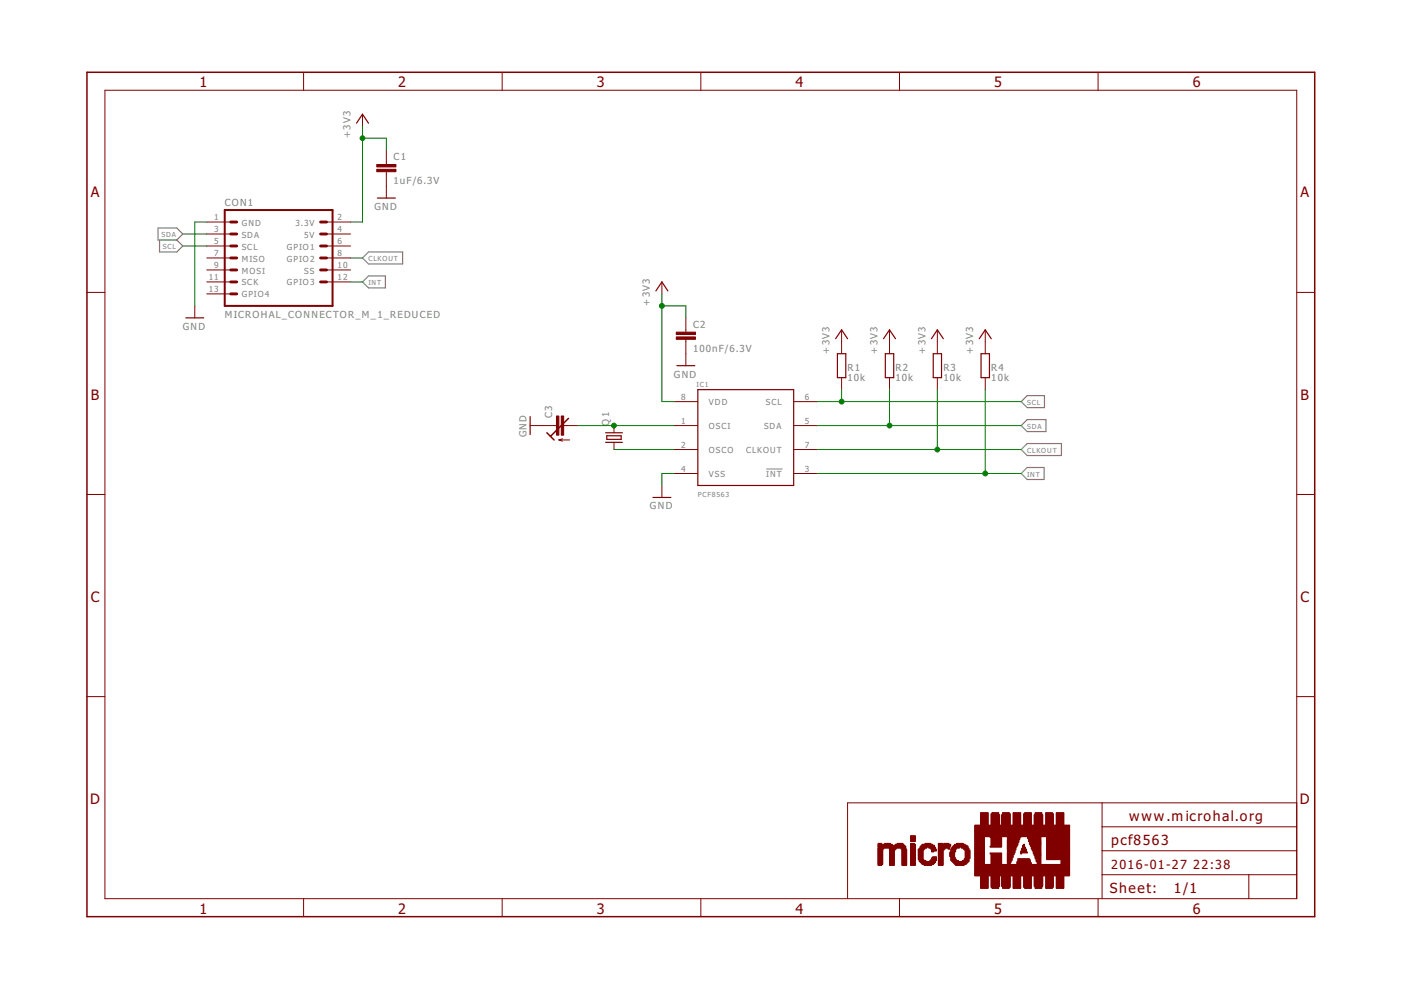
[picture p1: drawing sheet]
<svg xmlns="http://www.w3.org/2000/svg" width="297mm" height="210mm" viewBox="0 0 297 210" stroke-linecap="round" stroke-linejoin="round" font-family="sans-serif">
<path d="M162.5 99.4h3.4" fill="none" stroke="#808080" stroke-width=".21"/>
<path d="M33.5 48.3h4l1.3 1.3-1.3 1.3h-4zM33.8 50.9v2.5h3.7l1.3-1.2-1.3-1.3M76.9 59.8l1.2-1.3h3.6v2.5h-3.6zM78.1 53.4h7.3v2.6h-7.3l-1.2-1.3zM216.5 90.2l1.3-1.2h4v2.5h-4zM216.5 85.2l1.3-1.3h3.6v2.5h-3.6zM216.5 95.3l1.3-1.3h7.2v2.6h-7.2zM216.5 100.4l1.3-1.3h3.6v2.6h-3.6z" fill="none" stroke="#808080" stroke-width=".25"/>
<g fill="none" stroke="#800000" stroke-width=".21">
<path d="M22.2 19.1h252.7v171.4h-252.7zM64.4 15.3v3.8M106.5 15.3v3.8M148.6 15.3v3.8M190.7 15.3v3.8M232.8 15.3v3.8M76.9 24.2v2.6M81.9 31.8v3.1M81.9 36.4v5.6M43.8 47.1h5.1M43.8 49.6h5.1M43.8 52.2h5.1"/>
<path d="M43.8 54.7h5.1M43.8 57.2h5.1M43.8 59.8h5.1M69.2 47.1h5.1M69.2 49.6h5.1M69.2 52.2h5.1M69.2 54.7h5.1M69.2 57.2h5.1M69.2 59.8h5.1M140.3 59.8v2.5M18.4 62h3.8M41.3 64.9v2.5"/>
<path d="M43.8 62.3h5.1M145.4 67.4v3M145.4 71.9v5.6M178.4 69.9v5.1M188.6 69.9v5.1M198.7 69.9v5.1M208.9 69.9v5.1M274.9 62h3.8M112.4 90.2h5.6M118.5 93.3h2.3M118.5 93.3l.8 .2M119.3 93l-.8 .3"/>
<path d="M119.5 90.2h3.1M130.2 90.2v1.6M130.2 93.8v1.5M142.9 85.2h5.1M142.9 90.2h5.1M142.9 95.3h5.1M168.3 85.2h5.1M168.3 90.2h5.1M168.3 95.3h5.1M178.4 80.1v2.5M188.6 80.1v2.5M198.7 80.1v2.5"/>
<path d="M208.9 80.1v2.5M18.4 104.8h3.8M140.3 102.9v2.6M142.9 100.4h5.1M168.3 100.4h5.1M274.9 104.8h3.8M18.4 147.7h3.8M274.9 147.7h3.8M233.7 170.2v20.3M233.7 175.3h41.2M274.9 170.2h-95.2v20.3M64.4 190.5v3.9"/>
<path d="M106.5 190.5v3.9M148.6 190.5v3.9M190.7 190.5v3.9M232.8 190.5v3.9M233.7 185.5h41.2M233.7 180.4h41.2M264.8 185.5v5"/>
</g>
<path d="M18.4 15.3h260.3v179.1h-260.3zM116 91.8l1.5 1.5M120.5 88.7l-3.8 3.8" fill="none" stroke="#800000" stroke-width=".32"/>
<g fill="#800000" stroke="#800000" stroke-width=".21">
<path d="M207.9 188.2h1.6v.2h-1.6z"/>
<path d="M210.3 188.2h1.5v.2h-1.5z"/>
<path d="M212.6 188.2h1.4v.2h-1.4z"/>
<path d="M214.8 188.2h1.6v.2h-1.6z"/>
<path d="M217.2 188.2h1.5v.2h-1.5z"/>
<path d="M219.5 188.2h1.4v.2h-1.4z"/>
<path d="M221.7 188.2h1.4v.2h-1.4z"/>
<path d="M223.9 188.2h1.7v.2h-1.7z"/>
<path d="M207.9 187.9h1.6v.3h-1.6z"/>
<path d="M210.1 187.9h1.6v.3h-1.6z"/>
<path d="M212.6 187.9h1.6v.3h-1.6z"/>
<path d="M214.8 187.9h1.6v.3h-1.6z"/>
<path d="M217 187.9h1.7v.3h-1.7z"/>
<path d="M219.5 187.9h1.4v.3h-1.4z"/>
<path d="M221.7 187.9h1.6v.3h-1.6z"/>
<path d="M223.9 187.9h1.7v.3h-1.7z"/>
<path d="M207.9 187.7h1.6v.3h-1.6z"/>
<path d="M210.1 187.7h1.8v.3h-1.8z"/>
<path d="M212.4 187.7h1.8v.3h-1.8z"/>
<path d="M214.8 187.7h1.6v.3h-1.6z"/>
<path d="M217 187.7h1.7v.3h-1.7z"/>
<path d="M219.3 187.7h1.8v.3h-1.8z"/>
<path d="M221.7 187.7h1.6v.3h-1.6z"/>
<path d="M223.9 187.7h1.7v.3h-1.7z"/>
<path d="M207.9 187.5h1.6v.2h-1.6z"/>
<path d="M210.1 187.5h1.8v.2h-1.8z"/>
<path d="M212.4 187.5h1.8v.2h-1.8z"/>
<path d="M214.8 187.5h1.6v.2h-1.6z"/>
<path d="M217 187.5h1.7v.2h-1.7z"/>
<path d="M219.3 187.5h1.8v.2h-1.8z"/>
<path d="M221.7 187.5h1.6v.2h-1.6z"/>
<path d="M223.9 187.5h1.7v.2h-1.7z"/>
<path d="M207.9 187.3h1.6v.3h-1.6z"/>
<path d="M210.1 187.3h1.8v.3h-1.8z"/>
<path d="M212.4 187.3h1.8v.3h-1.8z"/>
<path d="M214.8 187.3h1.6v.3h-1.6z"/>
<path d="M217 187.3h1.7v.3h-1.7z"/>
<path d="M219.3 187.3h1.8v.3h-1.8z"/>
<path d="M221.7 187.3h1.6v.3h-1.6z"/>
<path d="M223.9 187.3h1.7v.3h-1.7z"/>
<path d="M207.9 187.1h1.6v.2h-1.6z"/>
<path d="M210.1 187.1h1.8v.2h-1.8z"/>
<path d="M212.4 187.1h1.8v.2h-1.8z"/>
<path d="M214.8 187.1h1.6v.2h-1.6z"/>
<path d="M217 187.1h1.7v.2h-1.7z"/>
<path d="M219.3 187.1h1.8v.2h-1.8z"/>
<path d="M221.7 187.1h1.6v.2h-1.6z"/>
<path d="M223.9 187.1h1.7v.2h-1.7z"/>
<path d="M207.9 186.9h1.6v.2h-1.6z"/>
<path d="M210.1 186.9h1.8v.2h-1.8z"/>
<path d="M212.4 186.9h1.8v.2h-1.8z"/>
<path d="M214.8 186.9h1.6v.2h-1.6z"/>
<path d="M217 186.9h1.7v.2h-1.7z"/>
<path d="M219.3 186.9h1.8v.2h-1.8z"/>
<path d="M221.7 186.9h1.6v.2h-1.6z"/>
<path d="M223.9 186.9h1.7v.2h-1.7z"/>
<path d="M207.9 186.7h1.6v.2h-1.6z"/>
<path d="M210.1 186.7h1.8v.2h-1.8z"/>
<path d="M212.4 186.7h1.8v.2h-1.8z"/>
<path d="M214.8 186.7h1.6v.2h-1.6z"/>
<path d="M217 186.7h1.7v.2h-1.7z"/>
<path d="M219.3 186.7h1.8v.2h-1.8z"/>
<path d="M221.7 186.7h1.6v.2h-1.6z"/>
<path d="M223.9 186.7h1.7v.2h-1.7z"/>
<path d="M207.9 186.5h1.6v.2h-1.6z"/>
<path d="M210.1 186.5h1.8v.2h-1.8z"/>
<path d="M212.4 186.5h1.8v.2h-1.8z"/>
<path d="M214.8 186.5h1.6v.2h-1.6z"/>
<path d="M217 186.5h1.7v.2h-1.7z"/>
<path d="M219.3 186.5h1.8v.2h-1.8z"/>
<path d="M221.7 186.5h1.6v.2h-1.6z"/>
<path d="M223.9 186.5h1.7v.2h-1.7z"/>
<path d="M207.9 186.3h1.6v.2h-1.6z"/>
<path d="M210.1 186.3h1.8v.2h-1.8z"/>
<path d="M212.4 186.3h1.8v.2h-1.8z"/>
<path d="M214.8 186.3h1.6v.2h-1.6z"/>
<path d="M217 186.3h1.7v.2h-1.7z"/>
<path d="M219.3 186.3h1.8v.2h-1.8z"/>
<path d="M221.7 186.3h1.6v.2h-1.6z"/>
<path d="M223.9 186.3h1.7v.2h-1.7z"/>
<path d="M207.9 186.1h1.6v.2h-1.6z"/>
<path d="M210.1 186.1h1.8v.2h-1.8z"/>
<path d="M212.4 186.1h1.8v.2h-1.8z"/>
<path d="M214.8 186.1h1.6v.2h-1.6z"/>
<path d="M217 186.1h1.7v.2h-1.7z"/>
<path d="M219.3 186.1h1.8v.2h-1.8z"/>
<path d="M221.7 186.1h1.6v.2h-1.6z"/>
<path d="M223.9 186.1h1.7v.2h-1.7z"/>
<path d="M207.9 185.9h1.6v.2h-1.6z"/>
<path d="M210.1 185.9h1.8v.2h-1.8z"/>
<path d="M212.4 185.9h1.8v.2h-1.8z"/>
<path d="M214.8 185.9h1.6v.2h-1.6z"/>
<path d="M217 185.9h1.7v.2h-1.7z"/>
<path d="M219.3 185.9h1.8v.2h-1.8z"/>
<path d="M221.7 185.9h1.6v.2h-1.6z"/>
<path d="M223.9 185.9h1.7v.2h-1.7z"/>
<path d="M207.9 185.7h1.6v.2h-1.6z"/>
<path d="M210.1 185.7h1.8v.2h-1.8z"/>
<path d="M212.4 185.7h1.8v.2h-1.8z"/>
<path d="M214.8 185.7h1.6v.2h-1.6z"/>
<path d="M217 185.7h1.7v.2h-1.7z"/>
<path d="M219.3 185.7h1.8v.2h-1.8z"/>
<path d="M221.7 185.7h1.6v.2h-1.6z"/>
<path d="M223.9 185.7h1.7v.2h-1.7z"/>
<path d="M206.7 185.5h20.1v.2h-20.1z"/>
<path d="M206.7 185.3h20.1v.2h-20.1z"/>
<path d="M206.7 185.1h20.1v.2h-20.1z"/>
<path d="M206.7 184.9h20.1v.2h-20.1z"/>
<path d="M206.7 184.7h20.1v.2h-20.1z"/>
<path d="M206.7 184.5h20.1v.2h-20.1z"/>
<path d="M206.7 184.3h20.1v.2h-20.1z"/>
<path d="M206.7 184.1h20.1v.2h-20.1z"/>
<path d="M206.7 183.9h20.1v.2h-20.1z"/>
<path d="M206.7 183.7h20.1v.2h-20.1z"/>
<path d="M206.7 183.5h20.1v.2h-20.1z"/>
<path d="M186.2 183.3h.8v.2h-.8z"/>
<path d="M188.6 183.3h1v.2h-1z"/>
<path d="M191.2 183.3h1v.2h-1z"/>
<path d="M193.1 183.3h1v.2h-1z"/>
<path d="M195.9 183.3h1.6v.2h-1.6z"/>
<path d="M198.9 183.3h1.1v.2h-1.1z"/>
<path d="M202.6 183.3h1.8v.2h-1.8z"/>
<path d="M206.7 183.3h20.1v.2h-20.1z"/>
<path d="M186.1 183.1h1.1v.2h-1.1z"/>
<path d="M188.6 183.1h1v.2h-1z"/>
<path d="M191.2 183.1h1v.2h-1z"/>
<path d="M193.1 183.1h1v.2h-1z"/>
<path d="M195.5 183.1h2.5v.2h-2.5z"/>
<path d="M198.9 183.1h1.1v.2h-1.1z"/>
<path d="M202.4 183.1h2.5v.2h-2.5z"/>
<path d="M206.7 183.1h2v.2h-2z"/>
<path d="M210.1 183.1h2.3v.2h-2.3z"/>
<path d="M213.6 183.1h.6v.2h-.6z"/>
<path d="M215.6 183.1h3.1v.2h-3.1z"/>
<path d="M220.1 183.1h.6v.2h-.6z"/>
<path d="M225 183.1h1.8v.2h-1.8z"/>
<path d="M186.1 182.9h1.1v.2h-1.1z"/>
<path d="M188.6 182.9h1v.2h-1z"/>
<path d="M191.2 182.9h1v.2h-1z"/>
<path d="M193.1 182.9h1v.2h-1z"/>
<path d="M195.3 182.9h2.8v.2h-2.8z"/>
<path d="M198.9 182.9h1.1v.2h-1.1z"/>
<path d="M202.2 182.9h2.8v.2h-2.8z"/>
<path d="M206.7 182.9h2v.2h-2z"/>
<path d="M210.1 182.9h2.3v.2h-2.3z"/>
<path d="M213.6 182.9h.6v.2h-.6z"/>
<path d="M215.6 182.9h3.1v.2h-3.1z"/>
<path d="M219.9 182.9h.8v.2h-.8z"/>
<path d="M225 182.9h1.8v.2h-1.8z"/>
<path d="M186.1 182.7h1.1v.2h-1.1z"/>
<path d="M188.6 182.7h1v.2h-1z"/>
<path d="M191.2 182.7h1v.2h-1z"/>
<path d="M193.1 182.7h1v.2h-1z"/>
<path d="M195.1 182.7h3.3v.2h-3.3z"/>
<path d="M198.9 182.7h1.1v.2h-1.1z"/>
<path d="M202 182.7h3.3v.2h-3.3z"/>
<path d="M206.7 182.7h2v.2h-2z"/>
<path d="M210.1 182.7h2.3v.2h-2.3z"/>
<path d="M213.6 182.7h.8v.2h-.8z"/>
<path d="M215.6 182.7h2.8v.2h-2.8z"/>
<path d="M219.9 182.7h.8v.2h-.8z"/>
<path d="M225 182.7h1.8v.2h-1.8z"/>
<path d="M186.1 182.5h1.1v.2h-1.1z"/>
<path d="M188.6 182.5h1v.2h-1z"/>
<path d="M191.2 182.5h1v.2h-1z"/>
<path d="M193.1 182.5h1v.2h-1z"/>
<path d="M194.9 182.5h1.4v.2h-1.4z"/>
<path d="M197.1 182.5h1.3v.2h-1.3z"/>
<path d="M198.9 182.5h1.1v.2h-1.1z"/>
<path d="M201.8 182.5h1.4v.2h-1.4z"/>
<path d="M204 182.5h1.5v.2h-1.5z"/>
<path d="M206.7 182.5h2v.2h-2z"/>
<path d="M210.1 182.5h2.3v.2h-2.3z"/>
<path d="M213.6 182.5h.8v.2h-.8z"/>
<path d="M215.8 182.5h2.6v.2h-2.6z"/>
<path d="M219.7 182.5h1v.2h-1z"/>
<path d="M225 182.5h1.8v.2h-1.8z"/>
<path d="M186.1 182.3h1.1v.2h-1.1z"/>
<path d="M188.6 182.3h1v.2h-1z"/>
<path d="M191.2 182.3h1v.2h-1z"/>
<path d="M193.1 182.3h1v.2h-1z"/>
<path d="M194.9 182.3h1v.2h-1z"/>
<path d="M197.3 182.3h1.2v.2h-1.2z"/>
<path d="M198.9 182.3h1.1v.2h-1.1z"/>
<path d="M201.6 182.3h1.2v.2h-1.2z"/>
<path d="M204.4 182.3h1v.2h-1z"/>
<path d="M206.7 182.3h2v.2h-2z"/>
<path d="M210.1 182.3h2.3v.2h-2.3z"/>
<path d="M213.6 182.3h1v.2h-1z"/>
<path d="M215.8 182.3h2.6v.2h-2.6z"/>
<path d="M219.7 182.3h1v.2h-1z"/>
<path d="M225 182.3h1.8v.2h-1.8z"/>
<path d="M186.1 182.1h1.1v.2h-1.1z"/>
<path d="M188.6 182.1h1v.2h-1z"/>
<path d="M191.2 182.1h1v.2h-1z"/>
<path d="M193.1 182.1h1v.2h-1z"/>
<path d="M194.7 182.1h1v.2h-1z"/>
<path d="M197.5 182.1h1v.2h-1z"/>
<path d="M198.9 182.1h1.1v.2h-1.1z"/>
<path d="M201.6 182.1h1v.2h-1z"/>
<path d="M204.4 182.1h1v.2h-1z"/>
<path d="M206.7 182.1h2v.2h-2z"/>
<path d="M210.1 182.1h2.3v.2h-2.3z"/>
<path d="M213.6 182.1h1v.2h-1z"/>
<path d="M215.8 182.1h2.4v.2h-2.4z"/>
<path d="M219.7 182.1h1v.2h-1z"/>
<path d="M221.9 182.1h4.9v.2h-4.9z"/>
<path d="M186.1 181.9h1.1v.2h-1.1z"/>
<path d="M188.6 181.9h1v.2h-1z"/>
<path d="M191.2 181.9h1v.2h-1z"/>
<path d="M193.1 181.9h1v.2h-1z"/>
<path d="M194.7 181.9h1v.2h-1z"/>
<path d="M197.5 181.9h1v.2h-1z"/>
<path d="M198.9 181.9h1.1v.2h-1.1z"/>
<path d="M201.6 181.9h1v.2h-1z"/>
<path d="M204.6 181.9h1.1v.2h-1.1z"/>
<path d="M206.7 181.9h2v.2h-2z"/>
<path d="M210.1 181.9h2.3v.2h-2.3z"/>
<path d="M213.6 181.9h1v.2h-1z"/>
<path d="M219.5 181.9h1.2v.2h-1.2z"/>
<path d="M221.9 181.9h4.9v.2h-4.9z"/>
<path d="M186.1 181.7h1.1v.2h-1.1z"/>
<path d="M188.6 181.7h1v.2h-1z"/>
<path d="M191.2 181.7h1v.2h-1z"/>
<path d="M193.1 181.7h1v.2h-1z"/>
<path d="M194.7 181.7h1v.2h-1z"/>
<path d="M197.7 181.7h.8v.2h-.8z"/>
<path d="M198.9 181.7h1.1v.2h-1.1z"/>
<path d="M201.6 181.7h.8v.2h-.8z"/>
<path d="M204.6 181.7h1.1v.2h-1.1z"/>
<path d="M206.7 181.7h2v.2h-2z"/>
<path d="M210.1 181.7h2.3v.2h-2.3z"/>
<path d="M213.6 181.7h1.2v.2h-1.2z"/>
<path d="M219.5 181.7h1.2v.2h-1.2z"/>
<path d="M221.9 181.7h4.9v.2h-4.9z"/>
<path d="M186.1 181.4h1.1v.3h-1.1z"/>
<path d="M188.6 181.4h1v.3h-1z"/>
<path d="M191.2 181.4h1v.3h-1z"/>
<path d="M193.1 181.4h1v.3h-1z"/>
<path d="M194.7 181.4h1v.3h-1z"/>
<path d="M198.9 181.4h1.1v.3h-1.1z"/>
<path d="M201.4 181.4h1v.3h-1z"/>
<path d="M204.6 181.4h1.1v.3h-1.1z"/>
<path d="M206.7 181.4h2v.3h-2z"/>
<path d="M210.1 181.4h2.3v.3h-2.3z"/>
<path d="M213.6 181.4h1.2v.3h-1.2z"/>
<path d="M219.5 181.4h1.2v.3h-1.2z"/>
<path d="M221.9 181.4h4.9v.3h-4.9z"/>
<path d="M186.1 181.3h1.1v.2h-1.1z"/>
<path d="M188.6 181.3h1v.2h-1z"/>
<path d="M191.2 181.3h1v.2h-1z"/>
<path d="M193.1 181.3h1v.2h-1z"/>
<path d="M194.7 181.3h1v.2h-1z"/>
<path d="M198.9 181.3h1.1v.2h-1.1z"/>
<path d="M201.4 181.3h1v.2h-1z"/>
<path d="M204.6 181.3h1.1v.2h-1.1z"/>
<path d="M206.7 181.3h2v.2h-2z"/>
<path d="M210.1 181.3h2.3v.2h-2.3z"/>
<path d="M213.6 181.3h1.2v.2h-1.2z"/>
<path d="M219.3 181.3h1.4v.2h-1.4z"/>
<path d="M221.9 181.3h4.9v.2h-4.9z"/>
<path d="M186.1 181h1.1v.3h-1.1z"/>
<path d="M188.6 181h1v.3h-1z"/>
<path d="M191.2 181h1v.3h-1z"/>
<path d="M193.1 181h1v.3h-1z"/>
<path d="M194.7 181h1v.3h-1z"/>
<path d="M198.9 181h1.1v.3h-1.1z"/>
<path d="M201.4 181h1v.3h-1z"/>
<path d="M204.6 181h1.1v.3h-1.1z"/>
<path d="M206.7 181h2v.3h-2z"/>
<path d="M210.1 181h2.3v.3h-2.3z"/>
<path d="M213.6 181h1.4v.3h-1.4z"/>
<path d="M219.3 181h1.4v.3h-1.4z"/>
<path d="M221.9 181h4.9v.3h-4.9z"/>
<path d="M186.1 180.8h1.1v.3h-1.1z"/>
<path d="M188.6 180.8h1v.3h-1z"/>
<path d="M191.2 180.8h1v.3h-1z"/>
<path d="M193.1 180.8h1v.3h-1z"/>
<path d="M194.7 180.8h1v.3h-1z"/>
<path d="M198.9 180.8h1.1v.3h-1.1z"/>
<path d="M201.4 180.8h1v.3h-1z"/>
<path d="M204.6 180.8h1.1v.3h-1.1z"/>
<path d="M206.7 180.8h2v.3h-2z"/>
<path d="M209.9 180.8h2.5v.3h-2.5z"/>
<path d="M213.6 180.8h1.4v.3h-1.4z"/>
<path d="M216.4 180.8h.2v.3h-.2z"/>
<path d="M219.1 180.8h1.6v.3h-1.6z"/>
<path d="M221.9 180.8h4.9v.3h-4.9z"/>
<path d="M186.1 180.6h1.1v.2h-1.1z"/>
<path d="M188.6 180.6h1v.2h-1z"/>
<path d="M191.2 180.6h1v.2h-1z"/>
<path d="M193.1 180.6h1v.2h-1z"/>
<path d="M194.7 180.6h1v.2h-1z"/>
<path d="M198.9 180.6h1.1v.2h-1.1z"/>
<path d="M201.4 180.6h1v.2h-1z"/>
<path d="M204.6 180.6h1.1v.2h-1.1z"/>
<path d="M206.7 180.6h2v.2h-2z"/>
<path d="M213.6 180.6h1.6v.2h-1.6z"/>
<path d="M216.4 180.6h1.4v.2h-1.4z"/>
<path d="M219.1 180.6h1.6v.2h-1.6z"/>
<path d="M221.9 180.6h4.9v.2h-4.9z"/>
<path d="M186.1 180.4h1.1v.2h-1.1z"/>
<path d="M188.6 180.4h1v.2h-1z"/>
<path d="M191.2 180.4h1v.2h-1z"/>
<path d="M193.1 180.4h1v.2h-1z"/>
<path d="M194.7 180.4h1v.2h-1z"/>
<path d="M197.5 180.4h.5v.2h-.5z"/>
<path d="M198.9 180.4h1.1v.2h-1.1z"/>
<path d="M201.6 180.4h1v.2h-1z"/>
<path d="M204.6 180.4h1.1v.2h-1.1z"/>
<path d="M206.7 180.4h2v.2h-2z"/>
<path d="M213.6 180.4h1.6v.2h-1.6z"/>
<path d="M216.4 180.4h1.2v.2h-1.2z"/>
<path d="M219.1 180.4h1.6v.2h-1.6z"/>
<path d="M221.9 180.4h4.9v.2h-4.9z"/>
<path d="M186.1 180.2h1.1v.2h-1.1z"/>
<path d="M188.6 180.2h1v.2h-1z"/>
<path d="M191.2 180.2h1v.2h-1z"/>
<path d="M193.1 180.2h1v.2h-1z"/>
<path d="M194.7 180.2h1v.2h-1z"/>
<path d="M197.5 180.2h1v.2h-1z"/>
<path d="M198.9 180.2h1.1v.2h-1.1z"/>
<path d="M201.6 180.2h1v.2h-1z"/>
<path d="M204.6 180.2h1.1v.2h-1.1z"/>
<path d="M206.7 180.2h2v.2h-2z"/>
<path d="M213.6 180.2h1.6v.2h-1.6z"/>
<path d="M216.6 180.2h1v.2h-1z"/>
<path d="M218.9 180.2h1.8v.2h-1.8z"/>
<path d="M221.9 180.2h4.9v.2h-4.9z"/>
<path d="M186.1 180h1.1v.2h-1.1z"/>
<path d="M188.6 180h1.2v.2h-1.2z"/>
<path d="M191.2 180h1v.2h-1z"/>
<path d="M193.1 180h1v.2h-1z"/>
<path d="M194.7 180h1.2v.2h-1.2z"/>
<path d="M197.5 180h1v.2h-1z"/>
<path d="M198.9 180h1.3v.2h-1.3z"/>
<path d="M201.6 180h1v.2h-1z"/>
<path d="M204.4 180h1v.2h-1z"/>
<path d="M206.7 180h2v.2h-2z"/>
<path d="M213.6 180h1.8v.2h-1.8z"/>
<path d="M216.6 180h1v.2h-1z"/>
<path d="M218.9 180h1.8v.2h-1.8z"/>
<path d="M221.9 180h4.9v.2h-4.9z"/>
<path d="M186.1 179.8h1.3v.2h-1.3z"/>
<path d="M188.6 179.8h1.4v.2h-1.4z"/>
<path d="M191 179.8h1v.2h-1z"/>
<path d="M193.1 179.8h1v.2h-1z"/>
<path d="M194.9 179.8h1.2v.2h-1.2z"/>
<path d="M197.3 179.8h1v.2h-1z"/>
<path d="M198.9 179.8h1.5v.2h-1.5z"/>
<path d="M201 179.8h.4v.2h-.4z"/>
<path d="M201.8 179.8h1v.2h-1z"/>
<path d="M204.2 179.8h1.2v.2h-1.2z"/>
<path d="M206.7 179.8h2v.2h-2z"/>
<path d="M213.6 179.8h1.8v.2h-1.8z"/>
<path d="M216.6 179.8h.8v.2h-.8z"/>
<path d="M218.7 179.8h2v.2h-2z"/>
<path d="M221.9 179.8h4.9v.2h-4.9z"/>
<path d="M186.2 179.6h5.8v.2h-5.8z"/>
<path d="M193.1 179.6h1v.2h-1z"/>
<path d="M195.1 179.6h1.4v.2h-1.4z"/>
<path d="M196.9 179.6h1.5v.2h-1.5z"/>
<path d="M198.9 179.6h2.5v.2h-2.5z"/>
<path d="M201.8 179.6h1.6v.2h-1.6z"/>
<path d="M203.8 179.6h1.5v.2h-1.5z"/>
<path d="M206.7 179.6h2v.2h-2z"/>
<path d="M213.6 179.6h1.8v.2h-1.8z"/>
<path d="M216.8 179.6h.6v.2h-.6z"/>
<path d="M218.7 179.6h2v.2h-2z"/>
<path d="M221.9 179.6h4.9v.2h-4.9z"/>
<path d="M186.2 179.4h5.8v.2h-5.8z"/>
<path d="M193.1 179.4h1v.2h-1z"/>
<path d="M195.1 179.4h3v.2h-3z"/>
<path d="M198.9 179.4h2.5v.2h-2.5z"/>
<path d="M202 179.4h3.3v.2h-3.3z"/>
<path d="M206.7 179.4h2v.2h-2z"/>
<path d="M209.9 179.4h2.5v.2h-2.5z"/>
<path d="M213.6 179.4h2v.2h-2z"/>
<path d="M216.8 179.4h.4v.2h-.4z"/>
<path d="M218.7 179.4h2v.2h-2z"/>
<path d="M221.9 179.4h4.9v.2h-4.9z"/>
<path d="M186.1 179.2h3.3v.2h-3.3z"/>
<path d="M189.6 179.2h2.2v.2h-2.2z"/>
<path d="M193.1 179.2h1v.2h-1z"/>
<path d="M195.3 179.2h2.8v.2h-2.8z"/>
<path d="M198.9 179.2h2.7v.2h-2.7z"/>
<path d="M202.2 179.2h2.8v.2h-2.8z"/>
<path d="M206.7 179.2h2v.2h-2z"/>
<path d="M210.1 179.2h2.3v.2h-2.3z"/>
<path d="M213.6 179.2h2v.2h-2z"/>
<path d="M216.8 179.2h.4v.2h-.4z"/>
<path d="M218.4 179.2h2.3v.2h-2.3z"/>
<path d="M221.9 179.2h4.9v.2h-4.9z"/>
<path d="M186.2 179h.8v.2h-.8z"/>
<path d="M187.2 179h2v.2h-2z"/>
<path d="M189.8 179h1.8v.2h-1.8z"/>
<path d="M193.1 179h1v.2h-1z"/>
<path d="M195.5 179h2.2v.2h-2.2z"/>
<path d="M198.9 179h2.7v.2h-2.7z"/>
<path d="M202.4 179h2.2v.2h-2.2z"/>
<path d="M206.7 179h2v.2h-2z"/>
<path d="M210.1 179h2.3v.2h-2.3z"/>
<path d="M213.6 179h2.2v.2h-2.2z"/>
<path d="M217 179h.2v.2h-.2z"/>
<path d="M218.4 179h2.3v.2h-2.3z"/>
<path d="M221.9 179h4.9v.2h-4.9z"/>
<path d="M186.2 178.8h.8v.2h-.8z"/>
<path d="M187.6 178.8h1.2v.2h-1.2z"/>
<path d="M190.2 178.8h1.2v.2h-1.2z"/>
<path d="M193.1 178.8h.8v.2h-.8z"/>
<path d="M196.1 178.8h1.2v.2h-1.2z"/>
<path d="M198.9 178.8h1.1v.2h-1.1z"/>
<path d="M200.2 178.8h1v.2h-1z"/>
<path d="M202.8 178.8h1.4v.2h-1.4z"/>
<path d="M206.7 178.8h2v.2h-2z"/>
<path d="M210.1 178.8h2.3v.2h-2.3z"/>
<path d="M213.6 178.8h2.2v.2h-2.2z"/>
<path d="M218.2 178.8h2.5v.2h-2.5z"/>
<path d="M221.9 178.8h4.9v.2h-4.9z"/>
<path d="M206.7 178.6h2v.2h-2z"/>
<path d="M210.1 178.6h2.3v.2h-2.3z"/>
<path d="M213.6 178.6h2.2v.2h-2.2z"/>
<path d="M218.2 178.6h2.5v.2h-2.5z"/>
<path d="M221.9 178.6h4.9v.2h-4.9z"/>
<path d="M206.7 178.4h2v.2h-2z"/>
<path d="M210.1 178.4h2.3v.2h-2.3z"/>
<path d="M213.6 178.4h2.4v.2h-2.4z"/>
<path d="M218.2 178.4h2.5v.2h-2.5z"/>
<path d="M221.9 178.4h4.9v.2h-4.9z"/>
<path d="M193.1 178.2h1v.2h-1z"/>
<path d="M206.7 178.2h2v.2h-2z"/>
<path d="M210.1 178.2h2.3v.2h-2.3z"/>
<path d="M213.6 178.2h2.4v.2h-2.4z"/>
<path d="M218.1 178.2h2.6v.2h-2.6z"/>
<path d="M221.9 178.2h4.9v.2h-4.9z"/>
<path d="M193.1 178h1v.2h-1z"/>
<path d="M206.7 178h2v.2h-2z"/>
<path d="M210.1 178h2.3v.2h-2.3z"/>
<path d="M213.6 178h2.4v.2h-2.4z"/>
<path d="M218.1 178h2.6v.2h-2.6z"/>
<path d="M221.9 178h4.9v.2h-4.9z"/>
<path d="M193.1 177.8h1v.2h-1z"/>
<path d="M206.7 177.8h2v.2h-2z"/>
<path d="M210.1 177.8h2.3v.2h-2.3z"/>
<path d="M213.6 177.8h2.6v.2h-2.6z"/>
<path d="M218.1 177.8h2.6v.2h-2.6z"/>
<path d="M221.9 177.8h4.9v.2h-4.9z"/>
<path d="M193.1 177.6h1v.2h-1z"/>
<path d="M206.7 177.6h2v.2h-2z"/>
<path d="M210.1 177.6h2.3v.2h-2.3z"/>
<path d="M213.6 177.6h2.6v.2h-2.6z"/>
<path d="M217.8 177.6h2.9v.2h-2.9z"/>
<path d="M221.9 177.6h4.9v.2h-4.9z"/>
<path d="M193.1 177.4h1v.2h-1z"/>
<path d="M206.7 177.4h2v.2h-2z"/>
<path d="M209.9 177.4h2.5v.2h-2.5z"/>
<path d="M213.6 177.4h2.8v.2h-2.8z"/>
<path d="M217.8 177.4h2.9v.2h-2.9z"/>
<path d="M221.9 177.4h4.9v.2h-4.9z"/>
<path d="M193.1 177.2h1v.2h-1z"/>
<path d="M206.7 177.2h20.1v.2h-20.1z"/>
<path d="M206.7 177h20.1v.2h-20.1z"/>
<path d="M206.7 176.8h20.1v.2h-20.1z"/>
<path d="M206.7 176.6h20.1v.2h-20.1z"/>
<path d="M206.7 176.4h20.1v.2h-20.1z"/>
<path d="M206.7 176.2h20.1v.2h-20.1z"/>
<path d="M206.7 176h20.1v.2h-20.1z"/>
<path d="M206.7 175.8h20.1v.2h-20.1z"/>
<path d="M206.7 175.6h20.1v.2h-20.1z"/>
<path d="M206.7 175.3h20.1v.3h-20.1z"/>
<path d="M206.7 175.2h20.1v.2h-20.1z"/>
<path d="M206.7 174.9h20.1v.3h-20.1z"/>
<path d="M207.9 174.8h1.6v.2h-1.6z"/>
<path d="M210.1 174.8h1.8v.2h-1.8z"/>
<path d="M212.4 174.8h1.8v.2h-1.8z"/>
<path d="M214.8 174.8h1.6v.2h-1.6z"/>
<path d="M217 174.8h1.7v.2h-1.7z"/>
<path d="M219.3 174.8h1.8v.2h-1.8z"/>
<path d="M221.7 174.8h1.6v.2h-1.6z"/>
<path d="M223.9 174.8h1.7v.2h-1.7z"/>
<path d="M207.9 174.5h1.6v.3h-1.6z"/>
<path d="M210.1 174.5h1.8v.3h-1.8z"/>
<path d="M212.4 174.5h1.8v.3h-1.8z"/>
<path d="M214.8 174.5h1.6v.3h-1.6z"/>
<path d="M217 174.5h1.7v.3h-1.7z"/>
<path d="M219.3 174.5h1.8v.3h-1.8z"/>
<path d="M221.7 174.5h1.6v.3h-1.6z"/>
<path d="M223.9 174.5h1.7v.3h-1.7z"/>
<path d="M207.9 174.3h1.6v.2h-1.6z"/>
<path d="M210.1 174.3h1.8v.2h-1.8z"/>
<path d="M212.4 174.3h1.8v.2h-1.8z"/>
<path d="M214.8 174.3h1.6v.2h-1.6z"/>
<path d="M217 174.3h1.7v.2h-1.7z"/>
<path d="M219.3 174.3h1.8v.2h-1.8z"/>
<path d="M221.7 174.3h1.6v.2h-1.6z"/>
<path d="M223.9 174.3h1.7v.2h-1.7z"/>
<path d="M207.9 174.1h1.6v.2h-1.6z"/>
<path d="M210.1 174.1h1.8v.2h-1.8z"/>
<path d="M212.4 174.1h1.8v.2h-1.8z"/>
<path d="M214.8 174.1h1.6v.2h-1.6z"/>
<path d="M217 174.1h1.7v.2h-1.7z"/>
<path d="M219.3 174.1h1.8v.2h-1.8z"/>
<path d="M221.7 174.1h1.6v.2h-1.6z"/>
<path d="M223.9 174.1h1.7v.2h-1.7z"/>
<path d="M207.9 173.9h1.6v.2h-1.6z"/>
<path d="M210.1 173.9h1.8v.2h-1.8z"/>
<path d="M212.4 173.9h1.8v.2h-1.8z"/>
<path d="M214.8 173.9h1.6v.2h-1.6z"/>
<path d="M217 173.9h1.7v.2h-1.7z"/>
<path d="M219.3 173.9h1.8v.2h-1.8z"/>
<path d="M221.7 173.9h1.6v.2h-1.6z"/>
<path d="M223.9 173.9h1.7v.2h-1.7z"/>
<path d="M207.9 173.7h1.6v.2h-1.6z"/>
<path d="M210.1 173.7h1.8v.2h-1.8z"/>
<path d="M212.4 173.7h1.8v.2h-1.8z"/>
<path d="M214.8 173.7h1.6v.2h-1.6z"/>
<path d="M217 173.7h1.7v.2h-1.7z"/>
<path d="M219.3 173.7h1.8v.2h-1.8z"/>
<path d="M221.7 173.7h1.6v.2h-1.6z"/>
<path d="M223.9 173.7h1.7v.2h-1.7z"/>
<path d="M207.9 173.5h1.6v.2h-1.6z"/>
<path d="M210.1 173.5h1.8v.2h-1.8z"/>
<path d="M212.4 173.5h1.8v.2h-1.8z"/>
<path d="M214.8 173.5h1.6v.2h-1.6z"/>
<path d="M217 173.5h1.7v.2h-1.7z"/>
<path d="M219.3 173.5h1.8v.2h-1.8z"/>
<path d="M221.7 173.5h1.6v.2h-1.6z"/>
<path d="M223.9 173.5h1.7v.2h-1.7z"/>
<path d="M207.9 173.3h1.6v.2h-1.6z"/>
<path d="M210.1 173.3h1.8v.2h-1.8z"/>
<path d="M212.4 173.3h1.8v.2h-1.8z"/>
<path d="M214.8 173.3h1.6v.2h-1.6z"/>
<path d="M217 173.3h1.7v.2h-1.7z"/>
<path d="M219.3 173.3h1.8v.2h-1.8z"/>
<path d="M221.7 173.3h1.6v.2h-1.6z"/>
<path d="M223.9 173.3h1.7v.2h-1.7z"/>
<path d="M207.9 173.1h1.6v.2h-1.6z"/>
<path d="M210.1 173.1h1.8v.2h-1.8z"/>
<path d="M212.4 173.1h1.8v.2h-1.8z"/>
<path d="M214.8 173.1h1.6v.2h-1.6z"/>
<path d="M217 173.1h1.7v.2h-1.7z"/>
<path d="M219.3 173.1h1.8v.2h-1.8z"/>
<path d="M221.7 173.1h1.6v.2h-1.6z"/>
<path d="M223.9 173.1h1.7v.2h-1.7z"/>
<path d="M207.9 172.9h1.6v.2h-1.6z"/>
<path d="M210.1 172.9h1.8v.2h-1.8z"/>
<path d="M212.4 172.9h1.8v.2h-1.8z"/>
<path d="M214.8 172.9h1.6v.2h-1.6z"/>
<path d="M217 172.9h1.7v.2h-1.7z"/>
<path d="M219.3 172.9h1.8v.2h-1.8z"/>
<path d="M221.7 172.9h1.6v.2h-1.6z"/>
<path d="M223.9 172.9h1.7v.2h-1.7z"/>
<path d="M207.9 172.7h1.6v.2h-1.6z"/>
<path d="M210.1 172.7h1.8v.2h-1.8z"/>
<path d="M212.4 172.7h1.8v.2h-1.8z"/>
<path d="M214.8 172.7h1.6v.2h-1.6z"/>
<path d="M217 172.7h1.7v.2h-1.7z"/>
<path d="M219.3 172.7h1.8v.2h-1.8z"/>
<path d="M221.7 172.7h1.6v.2h-1.6z"/>
<path d="M223.9 172.7h1.7v.2h-1.7z"/>
<path d="M207.9 172.5h1.6v.2h-1.6z"/>
<path d="M210.1 172.5h1.6v.2h-1.6z"/>
<path d="M212.6 172.5h1.6v.2h-1.6z"/>
<path d="M214.8 172.5h1.6v.2h-1.6z"/>
<path d="M217 172.5h1.7v.2h-1.7z"/>
<path d="M219.5 172.5h1.4v.2h-1.4z"/>
<path d="M221.7 172.5h1.6v.2h-1.6z"/>
<path d="M223.9 172.5h1.7v.2h-1.7z"/>
<path d="M207.9 172.3h1.6v.2h-1.6z"/>
<path d="M210.3 172.3h1.5v.2h-1.5z"/>
<path d="M212.6 172.3h1.4v.2h-1.4z"/>
<path d="M214.8 172.3h1.6v.2h-1.6z"/>
<path d="M217.2 172.3h1.5v.2h-1.5z"/>
<path d="M219.5 172.3h1.4v.2h-1.4z"/>
<path d="M221.7 172.3h1.4v.2h-1.4z"/>
<path d="M223.9 172.3h1.7v.2h-1.7z"/>
<path d="M79.9 35.9h4v.5h-4z"/>
<path d="M79.9 34.9h4v.5h-4z"/>
<path d="M143.4 71.4h4v.5h-4z"/>
<path d="M143.4 70.4h4v.5h-4z"/>
<path d="M119 88.2h.5v4.1h-.5z"/>
<path d="M118 88.2h.5v4.1h-.5z"/>
</g>
<path d="M47.6 44.5h22.9v20.4h-22.9z" fill="none" stroke="#800000" stroke-width=".42"/>
<g fill="none" stroke="#800000" stroke-width=".61">
<path d="M48.9 52.2h1.3M48.9 49.6h1.3M48.9 47.1h1.3M48.9 59.8h1.3M48.9 57.2h1.3M48.9 54.7h1.3M68 52.2h1.2M68 49.6h1.2M68 47.1h1.2M68 59.8h1.2M68 57.2h1.2M68 54.7h1.2"/>
<path d="M48.9 62.3h1.3"/>
</g>
<g fill="none" stroke="#800000" stroke-width=".25">
<path d="M75.6 26.1l1.3-1.9 1.2 1.9M80 42h3.8M39.4 67.4h3.8M139.1 61.7l1.2-1.9 1.3 1.9M143.5 77.5h3.8M177.2 71.8l1.2-1.9 1.3 1.9M177.5 75h1.8v5.1h-1.8zM187.3 71.8l1.3-1.9 1.3 1.9M187.7 75h1.8v5.1h-1.8zM197.5 71.8l1.2-1.9 1.3 1.9M197.9 75h1.7v5.1h-1.7zM207.6 71.8l1.3-1.9 1.3 1.9"/>
<path d="M208 75h1.8v5.1h-1.8zM112.4 88.3v3.8M128.4 91.8h3.6M128.4 93.8h3.6M128.7 92.4h3v.8h-3zM148 82.6h20.3v20.3h-20.3zM138.4 105.5h3.8"/>
</g>
<g fill="none" stroke="#008000" stroke-width=".21">
<path d="M76.9 26.8v20.3h-2.6M76.9 29.3h5v2.5M38.8 49.6h5M38.8 52.2h5M43.8 47.1h-2.5v17.8M74.3 54.7h2.6M74.3 59.8h2.6M140.3 62.3v22.9h2.6M140.3 64.9h5.1v2.5M122.6 90.2h20.3M130.2 95.3h12.7M173.4 90.2h43.1"/>
<path d="M173.4 85.2h43.1M173.4 95.3h43.1M178.4 82.6v2.6M188.6 82.6v7.6M198.7 82.6v12.7M208.9 82.6v17.8M142.9 100.4h-2.6v2.5M173.4 100.4h43.1"/>
</g>
<g fill="#008000" stroke="#008000" stroke-width=".21">
<circle cx="188.6" cy="90.2" r=".51"/>
<circle cx="178.4" cy="85.2" r=".51"/>
<circle cx="76.9" cy="29.3" r=".51"/>
<circle cx="140.3" cy="64.9" r=".51"/>
<circle cx="198.7" cy="95.3" r=".51"/>
<circle cx="208.9" cy="100.4" r=".51"/>
<circle cx="130.2" cy="90.2" r=".51"/>
</g>
<g font-size="3.7" fill="#800000">
<text x="42.3" y="18.5">1</text>
<text x="84.4" y="18.5">2</text>
<text x="126.5" y="18.5">3</text>
<text x="168.7" y="18.5">4</text>
<text x="210.8" y="18.5">5</text>
<text x="252.9" y="18.5">6</text>
<text x="19.2" y="41.9">A</text>
<text x="275.7" y="41.9">A</text>
<text x="19.3" y="84.7">B</text>
<text x="275.8" y="84.7">B</text>
<text x="19.2" y="127.6">C</text>
<text x="275.7" y="127.6">C</text>
<text x="19.1" y="170.4">D</text>
<text x="275.6" y="170.4">D</text>
<text x="42.3" y="193.7">1</text>
<text x="84.4" y="193.7">2</text>
<text x="126.5" y="193.7">3</text>
<text x="168.7" y="193.7">4</text>
<text x="210.8" y="193.7">5</text>
<text x="252.9" y="193.7">6</text>
</g>
<g font-size="3.6" fill="#800000">
<text x="235.6" y="179.1">pcf8563</text>
<text x="239.4" y="174">www.microhal.org</text>
<text x="235.3" y="189.4">Sheet:</text>
<text x="248.9" y="189.3">1/1</text>
</g>
<g font-size="3.2" fill="#800000">
<text x="235.6" y="184.2">2016-01-27</text>
<text x="253" y="184.2">22:38</text>
</g>
<g font-size="2.5" fill="#808080">
<text x="74.3" y="29.3" transform="rotate(-90 74.3 29.3)">+3V3</text>
<text x="83.4" y="34">C1</text>
<text x="83.4" y="39.1">1uF/6.3V</text>
<text x="47.6" y="43.8">CON1</text>
<text x="79.4" y="44.5">GND</text>
<text x="137.8" y="64.8" transform="rotate(-90 137.8 64.8)">+3V3</text>
<text x="38.8" y="69.9">GND</text>
<text x="47.6" y="67.4">MICROHAL_CONNECTOR_M_1_REDUCED</text>
<text x="146.9" y="69.5">C2</text>
<text x="146.9" y="74.6">100nF/6.3V</text>
<text x="175.9" y="75" transform="rotate(-90 175.9 75)">+3V3</text>
<text x="186" y="75" transform="rotate(-90 186 75)">+3V3</text>
<text x="196.2" y="75" transform="rotate(-90 196.2 75)">+3V3</text>
<text x="206.4" y="75" transform="rotate(-90 206.4 75)">+3V3</text>
<text x="142.9" y="80.1">GND</text>
<text x="179.7" y="80.8">10k</text>
<text x="179.7" y="78.6">R1</text>
<text x="189.9" y="80.8">10k</text>
<text x="189.9" y="78.6">R2</text>
<text x="200" y="80.8">10k</text>
<text x="200" y="78.6">R3</text>
<text x="210.2" y="80.8">10k</text>
<text x="210.2" y="78.6">R4</text>
<text x="117.1" y="88.7" transform="rotate(-90 117.1 88.7)">C3</text>
<text x="111.6" y="92.7" transform="rotate(-90 111.6 92.7)">GND</text>
<text x="129.2" y="90.2" transform="rotate(-90 129.2 90.2)">Q1</text>
<text x="137.8" y="108">GND</text>
</g>
<g font-size="2.1" fill="#808080">
<text x="45.4" y="46.7">1</text>
<text x="51.2" y="47.8">GND</text>
<text x="62.6" y="47.8">3.3V</text>
<text x="71.6" y="46.7">2</text>
<text x="45.4" y="49.3">3</text>
<text x="45.4" y="51.8">5</text>
<text x="51.2" y="50.4">SDA</text>
<text x="51.2" y="52.9">SCL</text>
<text x="60.8" y="52.9">GPIO1</text>
<text x="64.5" y="50.4">5V</text>
<text x="71.6" y="49.3">4</text>
<text x="71.6" y="51.8">6</text>
<text x="44.2" y="59.4">11</text>
<text x="45.4" y="54.3">7</text>
<text x="45.4" y="56.9">9</text>
<text x="51.2" y="55.4">MISO</text>
<text x="51.2" y="58">MOSI</text>
<text x="60.8" y="55.5">GPIO2</text>
<text x="64.5" y="58">SS</text>
<text x="71.6" y="54.3">8</text>
<text x="71.6" y="56.9">10</text>
<text x="71.6" y="59.4">12</text>
<text x="44.2" y="62">13</text>
<text x="51.2" y="60.5">SCK</text>
<text x="51.2" y="63.1">GPIO4</text>
<text x="60.8" y="60.5">GPIO3</text>
<text x="144.5" y="84.8">8</text>
<text x="144.5" y="89.9">1</text>
<text x="150.3" y="85.9">VDD</text>
<text x="162.4" y="85.9">SCL</text>
<text x="170.6" y="84.8">6</text>
<text x="170.6" y="89.9">5</text>
<text x="144.5" y="95">2</text>
<text x="150.3" y="91">OSCI</text>
<text x="162" y="91">SDA</text>
<text x="170.6" y="95">7</text>
<text x="144.5" y="100">4</text>
<text x="150.3" y="101.2">VSS</text>
<text x="150.3" y="96.1">OSCO</text>
<text x="158.2" y="96.1">CLKOUT</text>
<text x="162.5" y="101.2">INT</text>
<text x="170.6" y="100">3</text>
</g>
<g font-size="1.8" fill="#808080">
<text x="34.2" y="50.2">SDA</text>
<text x="34.5" y="52.8">SCL</text>
<text x="78.1" y="55.3">CLKOUT</text>
<text x="78.1" y="60.4">INT</text>
<text x="147.7" y="82.1">IC1</text>
<text x="217.8" y="85.8">SCL</text>
<text x="217.8" y="90.9">SDA</text>
<text x="217.8" y="96">CLKOUT</text>
<text x="217.8" y="101">INT</text>
<text x="148" y="105.5">PCF8563</text>
</g>
</svg>
